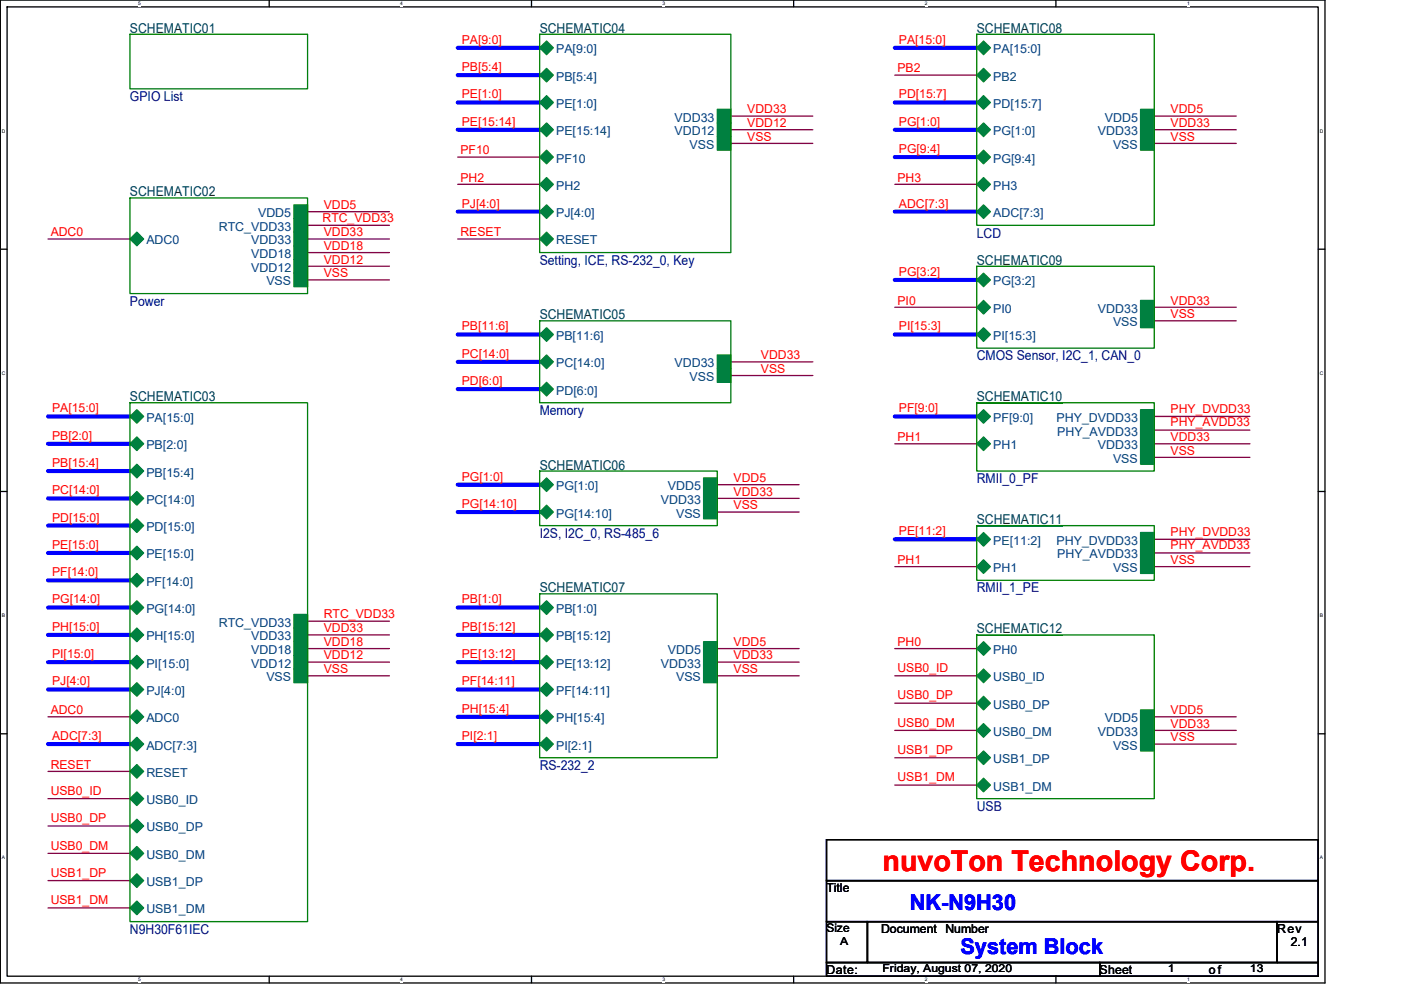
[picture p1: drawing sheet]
<svg xmlns="http://www.w3.org/2000/svg" width="297mm" height="210mm" viewBox="0 0 297 210" stroke-linecap="round" stroke-linejoin="round" font-family="sans-serif">
<path d="M.1 0h280.8v208.5h-280.8zM1.5 1.5h278v205.6h-278z" fill="none" stroke="#000" stroke-width=".28"/>
<g fill="#fff">
<path d="M29.3 .2h.6v1.1h-.6z"/>
<path d="M29.3 207.2h.6v1.2h-.6z"/>
</g>
<path d="M57.1 0v1.5M57.1 207.1v1.4" fill="none" stroke="#000" stroke-width=".28"/>
<g fill="#fff">
<path d="M84.9 .2h.5v1.1h-.5z"/>
<path d="M84.9 207.2h.5v1.2h-.5z"/>
</g>
<path d="M112.7 0v1.5M112.7 207.1v1.4" fill="none" stroke="#000" stroke-width=".28"/>
<g fill="#fff">
<path d="M140.5 .2h.6v1.1h-.6z"/>
<path d="M140.5 207.2h.6v1.2h-.6z"/>
</g>
<path d="M168.3 0v1.5M168.3 207.1v1.4" fill="none" stroke="#000" stroke-width=".28"/>
<g fill="#fff">
<path d="M196.1 .2h.5v1.1h-.5z"/>
<path d="M196.1 207.2h.5v1.2h-.5z"/>
</g>
<path d="M223.9 0v1.5M223.9 207.1v1.4" fill="none" stroke="#000" stroke-width=".28"/>
<g fill="#fff">
<path d="M251.7 .2h.5v1.1h-.5z"/>
<path d="M251.7 207.2h.5v1.2h-.5z"/>
<path d="M.4 27.2h.8v1.1h-.8z"/>
<path d="M279.8 27.2h.8v1.1h-.8z"/>
<path d="M.4 78.5h.8v1.2h-.8z"/>
<path d="M279.8 78.5h.8v1.2h-.8z"/>
</g>
<path d="M.1 52.9h1.4M279.5 52.9h1.4" fill="none" stroke="#000" stroke-width=".28"/>
<g fill="#fff">
<path d="M.4 129.9h.7v1.2h-.7z"/>
<path d="M279.8 129.9h.7v1.2h-.7z"/>
</g>
<path d="M.1 104.2h1.4M279.5 104.2h1.4" fill="none" stroke="#000" stroke-width=".28"/>
<g fill="#fff">
<path d="M.4 181.3h.7v1.2h-.7z"/>
<path d="M279.8 181.3h.7v1.2h-.7z"/>
</g>
<path d="M.1 155.6h1.4M279.5 155.6h1.4M175.2 178.1h104.3v8.7h-104.3zM175.2 186.8h104.3v8.7h-104.3zM175.2 195.5h8.7v8.7h-8.7zM183.9 195.5h86.9v8.7h-86.9zM270.8 195.5h8.7v8.7h-8.7zM175.2 204.2h57.9v2.9h-57.9zM233.1 204.2h46.4v2.9h-46.4z" fill="none" stroke="#000" stroke-width=".28"/>
<g fill="none" stroke="#800040" stroke-width=".28">
<path d="M189.7 15.9h17.4M97 33.3h17.4M97 39.1h17.4M155 30.4h17.3M155 24.6h17.3M155 27.5h17.3M189.7 39.1h17.4M244.7 27.5h17.4M244.7 30.4h17.4M244.7 24.6h17.4M10.2 50.7h17.4M65.2 47.8h17.4"/>
<path d="M65.2 50.7h17.4M65.2 53.6h17.4M65.2 56.5h17.4M65.2 59.4h17.4M65.2 44.9h17.4M97 50.7h17.4M155 76.8h17.3M155 79.7h17.3M189.7 65.2h17.4M244.7 65.2h17.4M244.7 68.1h17.4M189.7 94.1h17.4"/>
<path d="M244.7 88.3h20.3M244.7 91.2h20.3M244.7 94.1h20.3M244.7 97h20.3M152.1 105.7h17.3M152.1 108.6h17.3M152.1 102.8h17.3M244.7 114.4h20.3M244.7 117.3h20.3M65.2 131.8h17.4M65.2 134.7h17.4M65.2 137.6h17.4"/>
<path d="M152.1 137.6h17.3M189.7 120.2h17.4M189.7 137.6h17.4M244.7 120.2h20.3M10.2 152h17.4M65.2 143.3h17.4M65.2 140.4h17.4M152.1 143.3h17.3M152.1 140.4h17.3M189.7 149.1h17.4M189.7 154.9h17.4M189.7 143.3h17.4"/>
<path d="M244.7 154.9h17.4M244.7 157.8h17.4M244.7 152h17.4M10.2 163.6h17.4M10.2 169.4h17.4M10.2 175.2h17.4M189.7 160.7h17.4M189.7 166.5h17.4M10.2 181h17.4M10.2 186.8h17.4M10.2 192.6h17.4"/>
</g>
<g fill="none" stroke="#00f" stroke-width=".87">
<path d="M97 10.1h17.4M97 15.9h17.4M189.7 10.1h17.4M97 27.5h17.4M97 21.7h17.4M189.7 33.3h17.4M189.7 27.5h17.4M189.7 21.7h17.4M97 44.9h17.4M189.7 44.9h17.4M189.7 59.4h17.4M97 76.8h17.4"/>
<path d="M97 71h17.4M189.7 71h17.4M10.2 99.9h17.4M10.2 94.1h17.4M10.2 88.3h17.4M97 82.5h17.4M189.7 88.3h17.4M10.2 117.3h17.4M10.2 105.7h17.4M10.2 111.5h17.4M97 102.8h17.4M97 108.6h17.4"/>
<path d="M189.7 114.4h17.4M10.2 134.7h17.4M10.2 123.1h17.4M10.2 128.9h17.4M97 128.9h17.4M97 134.7h17.4M10.2 157.8h17.4M10.2 140.4h17.4M10.2 146.2h17.4M97 157.8h17.4M97 152h17.4M97 140.4h17.4"/>
<path d="M97 146.2h17.4"/>
</g>
<path d="M27.6 7.3h37.6v11.5h-37.6zM114.4 7.3h40.6v46.3h-40.6zM207.1 7.3h37.6v40.5h-37.6zM27.6 42h37.6v20.3h-37.6zM207.1 56.5h37.6v17.4h-37.6zM114.4 68.1h40.6v17.3h-40.6zM27.6 85.4h37.6v110.1h-37.6zM114.4 99.9h37.7v11.6h-37.7zM207.1 85.4h37.6v14.5h-37.6zM207.1 111.5h37.6v11.6h-37.6zM114.4 126h37.7v34.7h-37.7zM207.1 134.7h37.6v34.7h-37.6z" fill="none" stroke="#008000" stroke-width=".28"/>
<path d="M207.1 7.3h18.1M207.1 56.6h18.1M207.1 85.5h18.1M207.1 111.6h18.1M207.1 134.7h18.1" fill="none" stroke="#004040" stroke-width=".21"/>
<g fill="#008040" stroke="#008040" stroke-width=".28">
<path d="M208.5 118.7l1.5 1.5-1.5 1.4-1.4-1.4z" fill-rule="evenodd"/>
<path d="M241.8 112.9h2.9v2.9h-2.9z" fill-rule="evenodd"/>
<path d="M207.1 114.4l1.4-1.5 1.5 1.5-1.5 1.4z" fill-rule="evenodd"/>
<path d="M241.8 115.8h2.9v2.9h-2.9z" fill-rule="evenodd"/>
<path d="M241.8 118.7h2.9v2.9h-2.9z" fill-rule="evenodd"/>
<path d="M207.1 10.1l1.4-1.4 1.5 1.4-1.5 1.5z" fill-rule="evenodd"/>
<path d="M208.5 31.9l1.5 1.4-1.5 1.5-1.4-1.5z" fill-rule="evenodd"/>
<path d="M207.1 44.9l1.4-1.4 1.5 1.4-1.5 1.4z" fill-rule="evenodd"/>
<path d="M241.8 26.1h2.9v2.9h-2.9z" fill-rule="evenodd"/>
<path d="M241.8 29h2.9v2.9h-2.9z" fill-rule="evenodd"/>
<path d="M241.8 23.2h2.9v2.9h-2.9z" fill-rule="evenodd"/>
<path d="M208.5 20.3l1.5 1.4-1.5 1.5-1.4-1.5z" fill-rule="evenodd"/>
<path d="M207.1 15.9l1.4-1.4 1.5 1.4-1.5 1.5z" fill-rule="evenodd"/>
<path d="M208.5 37.7l1.5 1.4-1.5 1.5-1.4-1.5z" fill-rule="evenodd"/>
<path d="M207.1 27.5l1.4-1.4 1.5 1.4-1.5 1.5z" fill-rule="evenodd"/>
<path d="M62.3 130.3h2.9v2.9h-2.9z" fill-rule="evenodd"/>
<path d="M62.3 141.9h2.9v2.9h-2.9z" fill-rule="evenodd"/>
<path d="M62.3 133.2h2.9v2.9h-2.9z" fill-rule="evenodd"/>
<path d="M62.3 136.1h2.9v2.9h-2.9z" fill-rule="evenodd"/>
<path d="M62.3 139h2.9v2.9h-2.9z" fill-rule="evenodd"/>
<path d="M27.6 88.3l1.4-1.4 1.5 1.4-1.5 1.5z" fill-rule="evenodd"/>
<path d="M27.6 94.1l1.4-1.4 1.5 1.4-1.5 1.5z" fill-rule="evenodd"/>
<path d="M27.6 105.7l1.4-1.5 1.5 1.5-1.5 1.4z" fill-rule="evenodd"/>
<path d="M27.6 111.5l1.4-1.5 1.5 1.5-1.5 1.4z" fill-rule="evenodd"/>
<path d="M27.6 117.3l1.4-1.5 1.5 1.5-1.5 1.4z" fill-rule="evenodd"/>
<path d="M27.6 123.1l1.4-1.5 1.5 1.5-1.5 1.4z" fill-rule="evenodd"/>
<path d="M27.6 128.9l1.4-1.5 1.5 1.5-1.5 1.4z" fill-rule="evenodd"/>
<path d="M27.6 134.7l1.4-1.5 1.5 1.5-1.5 1.4z" fill-rule="evenodd"/>
<path d="M27.6 140.4l1.4-1.4 1.5 1.4-1.5 1.5z" fill-rule="evenodd"/>
<path d="M27.6 146.2l1.4-1.4 1.5 1.4-1.5 1.5z" fill-rule="evenodd"/>
<path d="M27.6 157.8l1.4-1.4 1.5 1.4-1.5 1.5z" fill-rule="evenodd"/>
<path d="M27.6 152l1.4-1.4 1.5 1.4-1.5 1.5z" fill-rule="evenodd"/>
<path d="M27.6 163.6l1.4-1.4 1.5 1.4-1.5 1.5z" fill-rule="evenodd"/>
<path d="M27.6 99.9l1.4-1.4 1.5 1.4-1.5 1.5z" fill-rule="evenodd"/>
<path d="M27.6 175.2l1.4-1.4 1.5 1.4-1.5 1.4z" fill-rule="evenodd"/>
<path d="M27.6 169.4l1.4-1.4 1.5 1.4-1.5 1.5z" fill-rule="evenodd"/>
<path d="M27.6 181l1.4-1.5 1.5 1.5-1.5 1.4z" fill-rule="evenodd"/>
<path d="M27.6 186.8l1.4-1.5 1.5 1.5-1.5 1.4z" fill-rule="evenodd"/>
<path d="M27.6 192.6l1.4-1.5 1.5 1.5-1.5 1.4z" fill-rule="evenodd"/>
<path d="M149.2 104.2h2.9v2.9h-2.9z" fill-rule="evenodd"/>
<path d="M149.2 107.1h2.9v2.9h-2.9z" fill-rule="evenodd"/>
<path d="M114.4 102.8l1.5-1.4 1.4 1.4-1.4 1.4z" fill-rule="evenodd"/>
<path d="M114.4 108.6l1.5-1.5 1.4 1.5-1.4 1.4z" fill-rule="evenodd"/>
<path d="M149.2 101.4h2.9v2.8h-2.9z" fill-rule="evenodd"/>
<path d="M114.4 71l1.5-1.5 1.4 1.5-1.4 1.4z" fill-rule="evenodd"/>
<path d="M114.4 82.5l1.5-1.4 1.4 1.4-1.4 1.5z" fill-rule="evenodd"/>
<path d="M152.1 75.3h2.9v2.9h-2.9z" fill-rule="evenodd"/>
<path d="M152.1 78.2h2.9v2.9h-2.9z" fill-rule="evenodd"/>
<path d="M114.4 76.8l1.5-1.5 1.4 1.5-1.4 1.4z" fill-rule="evenodd"/>
<path d="M149.2 141.9h2.9v2.9h-2.9z" fill-rule="evenodd"/>
<path d="M149.2 139h2.9v2.9h-2.9z" fill-rule="evenodd"/>
<path d="M114.4 140.4l1.5-1.4 1.4 1.4-1.4 1.5z" fill-rule="evenodd"/>
<path d="M114.4 146.2l1.5-1.4 1.4 1.4-1.4 1.5z" fill-rule="evenodd"/>
<path d="M114.4 157.8l1.5-1.4 1.4 1.4-1.4 1.5z" fill-rule="evenodd"/>
<path d="M114.4 128.9l1.5-1.5 1.4 1.5-1.4 1.4z" fill-rule="evenodd"/>
<path d="M114.4 134.7l1.5-1.5 1.4 1.5-1.4 1.4z" fill-rule="evenodd"/>
<path d="M114.4 152l1.5-1.4 1.4 1.4-1.4 1.5z" fill-rule="evenodd"/>
<path d="M149.2 136.1h2.9v2.9h-2.9z" fill-rule="evenodd"/>
<path d="M208.5 92.7l1.5 1.4-1.5 1.5-1.4-1.5z" fill-rule="evenodd"/>
<path d="M241.8 86.9h2.9v2.9h-2.9z" fill-rule="evenodd"/>
<path d="M207.1 88.3l1.4-1.4 1.5 1.4-1.5 1.5z" fill-rule="evenodd"/>
<path d="M241.8 89.8h2.9v2.9h-2.9z" fill-rule="evenodd"/>
<path d="M241.8 92.7h2.9v2.9h-2.9z" fill-rule="evenodd"/>
<path d="M241.8 95.6h2.9v2.9h-2.9z" fill-rule="evenodd"/>
<path d="M114.4 10.1l1.5-1.4 1.4 1.4-1.4 1.5z" fill-rule="evenodd"/>
<path d="M114.4 33.3l1.5-1.4 1.4 1.4-1.4 1.5z" fill-rule="evenodd"/>
<path d="M152.1 26.1h2.9v2.9h-2.9z" fill-rule="evenodd"/>
<path d="M114.4 15.9l1.5-1.4 1.4 1.4-1.4 1.5z" fill-rule="evenodd"/>
<path d="M114.4 27.5l1.5-1.4 1.4 1.4-1.4 1.5z" fill-rule="evenodd"/>
<path d="M114.4 50.7l1.5-1.5 1.4 1.5-1.4 1.4z" fill-rule="evenodd"/>
<path d="M152.1 29h2.9v2.9h-2.9z" fill-rule="evenodd"/>
<path d="M152.1 23.2h2.9v2.9h-2.9z" fill-rule="evenodd"/>
<path d="M114.4 44.9l1.5-1.4 1.4 1.4-1.4 1.4z" fill-rule="evenodd"/>
<path d="M114.4 21.7l1.5-1.4 1.4 1.4-1.4 1.5z" fill-rule="evenodd"/>
<path d="M114.4 39.1l1.5-1.4 1.4 1.4-1.4 1.5z" fill-rule="evenodd"/>
<path d="M27.6 50.7l1.4-1.5 1.5 1.5-1.5 1.4z" fill-rule="evenodd"/>
<path d="M62.3 55h2.9v2.9h-2.9z" fill-rule="evenodd"/>
<path d="M62.3 46.3h2.9v2.9h-2.9z" fill-rule="evenodd"/>
<path d="M62.3 57.9h2.9v2.9h-2.9z" fill-rule="evenodd"/>
<path d="M62.3 52.1h2.9v2.9h-2.9z" fill-rule="evenodd"/>
<path d="M62.3 49.2h2.9v2.9h-2.9z" fill-rule="evenodd"/>
<path d="M62.3 43.5h2.9v2.8h-2.9z" fill-rule="evenodd"/>
<path d="M208.5 63.7l1.5 1.5-1.5 1.4-1.4-1.4z" fill-rule="evenodd"/>
<path d="M241.8 63.7h2.9v2.9h-2.9z" fill-rule="evenodd"/>
<path d="M207.1 71l1.4-1.5 1.5 1.5-1.5 1.4z" fill-rule="evenodd"/>
<path d="M207.1 59.4l1.4-1.5 1.5 1.5-1.5 1.4z" fill-rule="evenodd"/>
<path d="M241.8 66.6h2.9v2.9h-2.9z" fill-rule="evenodd"/>
<path d="M208.5 136.1l1.5 1.5-1.5 1.4-1.4-1.4z" fill-rule="evenodd"/>
<path d="M208.5 147.7l1.5 1.4-1.5 1.5-1.4-1.5z" fill-rule="evenodd"/>
<path d="M207.1 154.9l1.4-1.4 1.5 1.4-1.5 1.5z" fill-rule="evenodd"/>
<path d="M207.1 160.7l1.4-1.4 1.5 1.4-1.5 1.5z" fill-rule="evenodd"/>
<path d="M208.5 165.1l1.5 1.4-1.5 1.5-1.4-1.5z" fill-rule="evenodd"/>
<path d="M241.8 153.5h2.9v2.9h-2.9z" fill-rule="evenodd"/>
<path d="M241.8 156.4h2.9v2.9h-2.9z" fill-rule="evenodd"/>
<path d="M207.1 143.3l1.4-1.4 1.5 1.4-1.5 1.5z" fill-rule="evenodd"/>
<path d="M241.8 150.6h2.9v2.9h-2.9z" fill-rule="evenodd"/>
</g>
<text font-size="6.1" fill="#f00" x="187.1" y="184.8">nuvoTon Technology Corp.</text>
<g font-size="4.6" fill="#00f">
<text x="192.9" y="193.1">NK-N9H30</text>
<text x="203.6" y="202.4">System Block</text>
</g>
<g font-size="2.9" fill="#004040">
<text x="27.6" y="6.9">SCHEMATIC01</text>
<text x="114.4" y="6.9">SCHEMATIC04</text>
<text x="207.1" y="6.9">SCHEMATIC08</text>
<text x="27.6" y="41.7">SCHEMATIC02</text>
<text x="207.1" y="56.2">SCHEMATIC09</text>
<text x="114.4" y="67.8">SCHEMATIC05</text>
<text x="27.6" y="85.1">SCHEMATIC03</text>
<text x="207.1" y="85.1">SCHEMATIC10</text>
<text x="114.4" y="99.6">SCHEMATIC06</text>
<text x="207.1" y="111.2">SCHEMATIC11</text>
<text x="114.4" y="125.7">SCHEMATIC07</text>
<text x="207.1" y="134.3">SCHEMATIC12</text>
</g>
<g font-size="2.9" fill="#000080">
<text x="27.6" y="21.4">GPIO List</text>
<text x="207.1" y="50.4">LCD</text>
<text x="114.4" y="56.2">Setting, ICE, RS-232_0, Key</text>
<text x="27.6" y="64.9">Power</text>
<text x="207.1" y="76.4">CMOS Sensor, I2C_1, CAN_0</text>
<text x="114.4" y="88">Memory</text>
<text x="207.1" y="102.5">RMII_0_PF</text>
<text x="114.4" y="114.1">I2S, I2C_0, RS-485_6</text>
<text x="207.1" y="125.7">RMII_1_PE</text>
<text x="114.4" y="163.3">RS-232_2</text>
<text x="207.1" y="172">USB</text>
<text x="27.6" y="198.1">N9H30F61IEC</text>
</g>
<g font-size="2.6" fill="#f00">
<text x="97.9" y="9.3">PA[9:0]</text>
<text x="190.6" y="9.3">PA[15:0]</text>
<text x="97.9" y="15.1">PB[5:4]</text>
<text x="190.3" y="15.4">PB2</text>
<text x="97.9" y="20.9">PE[1:0]</text>
<text x="190.6" y="20.9">PD[15:7]</text>
<text x="97.9" y="26.6">PE[15:14]</text>
<text x="158.4" y="29.8">VSS</text>
<text x="158.4" y="24">VDD33</text>
<text x="158.4" y="26.9">VDD12</text>
<text x="190.6" y="26.6">PG[1:0]</text>
<text x="248.2" y="26.9">VDD33</text>
<text x="248.2" y="29.8">VSS</text>
<text x="248.2" y="24">VDD5</text>
<text x="97.6" y="32.7">PF10</text>
<text x="190.6" y="32.4">PG[9:4]</text>
<text x="97.6" y="38.5">PH2</text>
<text x="190.3" y="38.5">PH3</text>
<text x="68.4" y="47">RTC_VDD33</text>
<text x="68.7" y="44.3">VDD5</text>
<text x="97.9" y="44">PJ[4:0]</text>
<text x="190.6" y="44">ADC[7:3]</text>
<text x="10.7" y="50.1">ADC0</text>
<text x="68.7" y="50.1">VDD33</text>
<text x="68.7" y="53">VDD18</text>
<text x="97.6" y="50.1">RESET</text>
<text x="68.7" y="55.9">VDD12</text>
<text x="68.7" y="58.8">VSS</text>
<text x="190.6" y="58.5">PG[3:2]</text>
<text x="190.3" y="64.6">PI0</text>
<text x="248.2" y="64.6">VDD33</text>
<text x="97.9" y="70.1">PB[11:6]</text>
<text x="190.6" y="70.1">PI[15:3]</text>
<text x="248.2" y="67.5">VSS</text>
<text x="97.9" y="75.9">PC[14:0]</text>
<text x="161.3" y="76.2">VDD33</text>
<text x="97.9" y="81.7">PD[6:0]</text>
<text x="161.3" y="79.1">VSS</text>
<text x="11" y="87.5">PA[15:0]</text>
<text x="190.6" y="87.5">PF[9:0]</text>
<text x="248.2" y="87.5">PHY_DVDD33</text>
<text x="11" y="93.3">PB[2:0]</text>
<text x="190.3" y="93.6">PH1</text>
<text x="248.2" y="90.4">PHY_AVDD33</text>
<text x="248.2" y="93.6">VDD33</text>
<text x="11" y="99">PB[15:4]</text>
<text x="97.9" y="101.9">PG[1:0]</text>
<text x="248.2" y="96.4">VSS</text>
<text x="11" y="104.8">PC[14:0]</text>
<text x="97.9" y="107.7">PG[14:10]</text>
<text x="155.5" y="105.1">VDD33</text>
<text x="155.5" y="102.2">VDD5</text>
<text x="11" y="110.6">PD[15:0]</text>
<text x="155.5" y="108">VSS</text>
<text x="190.6" y="113.5">PE[11:2]</text>
<text x="248.2" y="113.6">PHY_DVDD33</text>
<text x="11" y="116.4">PE[15:0]</text>
<text x="190.3" y="119.6">PH1</text>
<text x="248.2" y="116.5">PHY_AVDD33</text>
<text x="248.2" y="119.6">VSS</text>
<text x="11" y="122.2">PF[14:0]</text>
<text x="11" y="128">PG[14:0]</text>
<text x="68.7" y="131">RTC_VDD33</text>
<text x="97.9" y="128">PB[1:0]</text>
<text x="11" y="133.8">PH[15:0]</text>
<text x="68.7" y="134.1">VDD33</text>
<text x="68.7" y="137">VDD18</text>
<text x="97.9" y="133.8">PB[15:12]</text>
<text x="155.5" y="137">VDD5</text>
<text x="190.3" y="137">PH0</text>
<text x="11" y="139.6">PI[15:0]</text>
<text x="68.7" y="142.8">VSS</text>
<text x="68.7" y="139.9">VDD12</text>
<text x="97.9" y="139.6">PE[13:12]</text>
<text x="155.5" y="142.8">VSS</text>
<text x="155.5" y="139.9">VDD33</text>
<text x="190.3" y="142.6">USB0_ID</text>
<text x="11" y="145.4">PJ[4:0]</text>
<text x="97.9" y="145.4">PF[14:11]</text>
<text x="190.3" y="148.4">USB0_DP</text>
<text x="10.7" y="151.5">ADC0</text>
<text x="97.9" y="151.2">PH[15:4]</text>
<text x="190.3" y="154.1">USB0_DM</text>
<text x="248.2" y="154.3">VDD33</text>
<text x="248.2" y="151.5">VDD5</text>
<text x="11" y="157">ADC[7:3]</text>
<text x="97.9" y="157">PI[2:1]</text>
<text x="190.3" y="159.9">USB1_DP</text>
<text x="248.2" y="157.2">VSS</text>
<text x="10.7" y="163">RESET</text>
<text x="190.3" y="165.7">USB1_DM</text>
<text x="10.7" y="168.6">USB0_ID</text>
<text x="10.7" y="174.4">USB0_DP</text>
<text x="10.7" y="180.2">USB0_DM</text>
<text x="10.7" y="186">USB1_DP</text>
<text x="10.7" y="191.8">USB1_DM</text>
</g>
<g font-size="2.6" fill="#004080">
<text x="117.9" y="11.3">PA[9:0]</text>
<text x="210.6" y="11.3">PA[15:0]</text>
<text x="117.9" y="17.1">PB[5:4]</text>
<text x="210.6" y="17.1">PB2</text>
<text x="117.9" y="22.9">PE[1:0]</text>
<text x="210.6" y="22.9">PD[15:7]</text>
<text x="117.9" y="28.7">PE[15:14]</text>
<text x="143" y="28.7">VDD12</text>
<text x="143" y="25.8">VDD33</text>
<text x="210.6" y="28.7">PG[1:0]</text>
<text x="232.8" y="28.7">VDD33</text>
<text x="234.2" y="25.8">VDD5</text>
<text x="117.9" y="34.5">PF10</text>
<text x="146.2" y="31.6">VSS</text>
<text x="210.6" y="34.5">PG[9:4]</text>
<text x="236" y="31.6">VSS</text>
<text x="117.9" y="40.3">PH2</text>
<text x="210.6" y="40.3">PH3</text>
<text x="54.7" y="46.1">VDD5</text>
<text x="117.9" y="46.1">PJ[4:0]</text>
<text x="210.6" y="46.1">ADC[7:3]</text>
<text x="31" y="51.9">ADC0</text>
<text x="46.4" y="49">RTC_VDD33</text>
<text x="53.3" y="51.9">VDD33</text>
<text x="117.9" y="51.9">RESET</text>
<text x="53.3" y="57.6">VDD12</text>
<text x="53.3" y="54.7">VDD18</text>
<text x="56.5" y="60.5">VSS</text>
<text x="210.6" y="60.5">PG[3:2]</text>
<text x="210.6" y="66.3">PI0</text>
<text x="232.8" y="66.3">VDD33</text>
<text x="236" y="69.2">VSS</text>
<text x="117.9" y="72.1">PB[11:6]</text>
<text x="117.9" y="77.9">PC[14:0]</text>
<text x="143" y="77.9">VDD33</text>
<text x="210.6" y="72.1">PI[15:3]</text>
<text x="117.9" y="83.7">PD[6:0]</text>
<text x="146.2" y="80.8">VSS</text>
<text x="31" y="89.5">PA[15:0]</text>
<text x="210.6" y="89.5">PF[9:0]</text>
<text x="224" y="89.5">PHY_DVDD33</text>
<text x="31" y="95.3">PB[2:0]</text>
<text x="210.6" y="95.3">PH1</text>
<text x="224.1" y="92.4">PHY_AVDD33</text>
<text x="232.8" y="95.3">VDD33</text>
<text x="31" y="101.1">PB[15:4]</text>
<text x="236" y="98.2">VSS</text>
<text x="31" y="106.9">PC[14:0]</text>
<text x="117.9" y="104">PG[1:0]</text>
<text x="140.1" y="106.9">VDD33</text>
<text x="141.6" y="104">VDD5</text>
<text x="31" y="112.6">PD[15:0]</text>
<text x="117.9" y="109.8">PG[14:10]</text>
<text x="143.3" y="109.8">VSS</text>
<text x="31" y="118.4">PE[15:0]</text>
<text x="210.6" y="115.5">PE[11:2]</text>
<text x="224" y="115.5">PHY_DVDD33</text>
<text x="224.1" y="118.4">PHY_AVDD33</text>
<text x="31" y="124.2">PF[14:0]</text>
<text x="210.6" y="121.3">PH1</text>
<text x="236" y="121.3">VSS</text>
<text x="31" y="130">PG[14:0]</text>
<text x="117.9" y="130">PB[1:0]</text>
<text x="31" y="135.8">PH[15:0]</text>
<text x="46.4" y="132.9">RTC_VDD33</text>
<text x="53.3" y="135.8">VDD33</text>
<text x="117.9" y="135.8">PB[15:12]</text>
<text x="31" y="141.6">PI[15:0]</text>
<text x="53.3" y="138.7">VDD18</text>
<text x="53.3" y="141.6">VDD12</text>
<text x="117.9" y="141.6">PE[13:12]</text>
<text x="140.1" y="141.6">VDD33</text>
<text x="141.6" y="138.7">VDD5</text>
<text x="210.6" y="138.7">PH0</text>
<text x="31" y="147.4">PJ[4:0]</text>
<text x="56.5" y="144.5">VSS</text>
<text x="117.9" y="147.4">PF[14:11]</text>
<text x="143.3" y="144.5">VSS</text>
<text x="210.6" y="144.5">USB0_ID</text>
<text x="31" y="153.2">ADC0</text>
<text x="117.9" y="153.2">PH[15:4]</text>
<text x="210.6" y="150.3">USB0_DP</text>
<text x="234.2" y="153.2">VDD5</text>
<text x="31" y="159">ADC[7:3]</text>
<text x="117.9" y="159">PI[2:1]</text>
<text x="210.6" y="156.1">USB0_DM</text>
<text x="210.6" y="161.9">USB1_DP</text>
<text x="232.8" y="156.1">VDD33</text>
<text x="236" y="159">VSS</text>
<text x="31" y="164.8">RESET</text>
<text x="210.6" y="167.7">USB1_DM</text>
<text x="31" y="170.6">USB0_ID</text>
<text x="31" y="176.4">USB0_DP</text>
<text x="31" y="182.2">USB0_DM</text>
<text x="31" y="187.9">USB1_DP</text>
<text x="31" y="193.7">USB1_DM</text>
</g>
<g font-size="2.6">
<text x="175.2" y="189.1">Title</text>
<text x="186.8" y="197.8">Document Number</text>
<text x="270.8" y="197.8">Rev</text>
<text x="273.7" y="200.7">2.1</text>
<text x="175.2" y="206.5">Date:</text>
<text x="233.1" y="206.5">Sheet</text>
<text x="256.3" y="206.5">of</text>
</g>
<text font-size="2.5" x="175.2" y="197.7">Size</text>
<g font-size="2.3">
<text x="178.1" y="200.4">A</text>
<text x="187.1" y="206.2">Friday, August 07, 2020</text>
<text x="247.6" y="206.2">1</text>
<text x="265" y="206.2">13</text>
</g>
<g font-size="1">
<text x="29.3" y="1.1">5</text>
<text x="84.9" y="1.1">4</text>
<text x="140.5" y="1.1">3</text>
<text x="196.1" y="1.1">2</text>
<text x="251.7" y="1.1">1</text>
<text x=".4" y="28.1">D</text>
<text x="279.8" y="28.1">D</text>
<text x=".4" y="79.5">C</text>
<text x="279.8" y="79.5">C</text>
<text x=".4" y="130.9">B</text>
<text x="279.8" y="130.9">B</text>
<text x=".4" y="182.3">A</text>
<text x="279.8" y="182.3">A</text>
<text x="29.3" y="208.2">5</text>
<text x="84.9" y="208.2">4</text>
<text x="140.5" y="208.2">3</text>
<text x="196.1" y="208.2">2</text>
<text x="251.7" y="208.2">1</text>
</g>
</svg>
